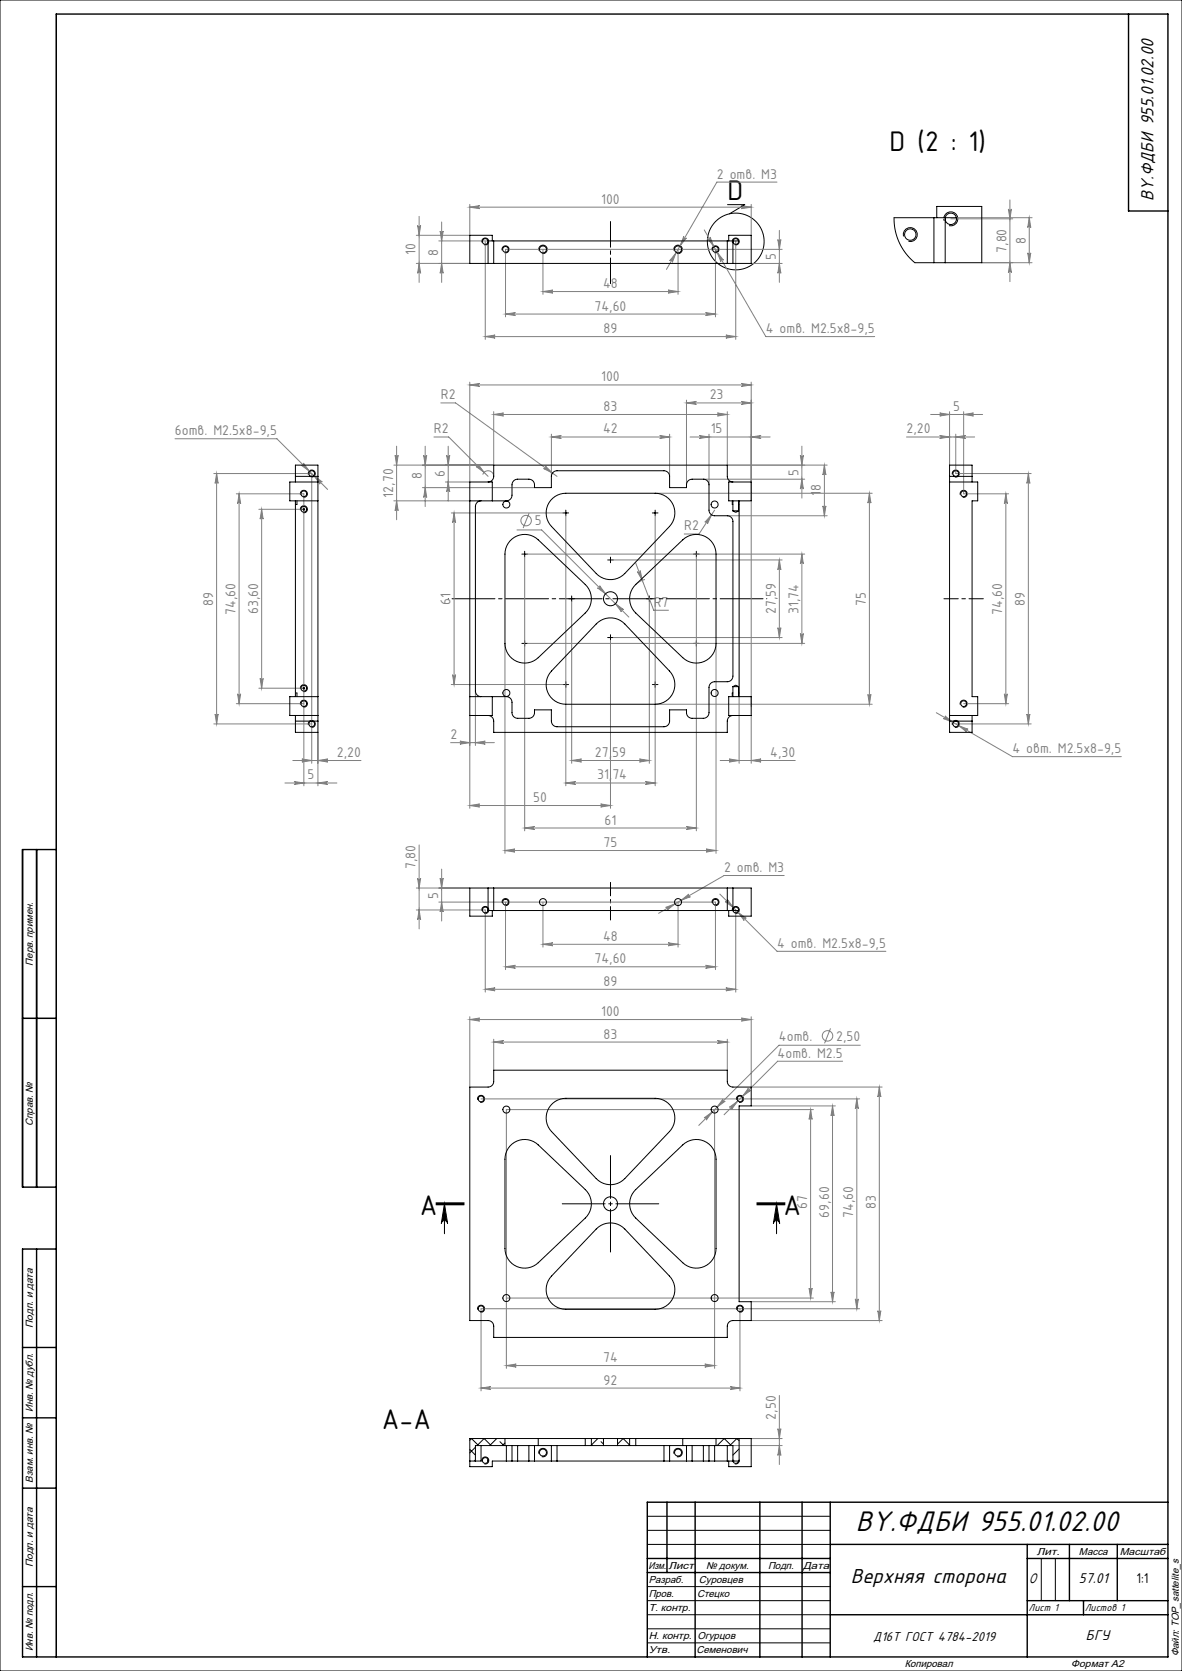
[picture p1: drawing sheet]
<svg xmlns="http://www.w3.org/2000/svg" width="420mm" height="594mm" viewBox="0 0 420 594" stroke-linecap="round" stroke-linejoin="round" font-family="sans-serif">
<g fill="none" stroke="#808080" stroke-width=".36">
<path d="M148.9 76.9v23.5M156.9 78.9v21.5M166.9 72.6v11M166.9 73.6h100M166.9 73.6l3.5-.5a.54 .54 0 0 0-.5 .5 .54 .54 0 0 0 .5 .6zM263.4 73.1l3.5 .5-3.5 .6a.54 .54 0 0 0 .5-.6 .54 .54 0 0 0-.5-.5zM266.9 72.6v11M276.1 64.7h-21.4l-17.9 31.1M337.9 77.8h22M340.3 77.4h26.4M358.3 74.3a.54 .54 0 0 0 .6 .5 .54 .54 0 0 0 .5-.5l-.5 3.5zM358.9 71.1v29"/>
<path d="M365.7 77.4l.6 3.5a.54 .54 0 0 0-.6-.5 .54 .54 0 0 0-.5 .5zM365.7 77.4v16M147.9 93.6h19M147.9 83.6h19M148.4 80.1a.54 .54 0 0 0 .5 .6 .54 .54 0 0 0 .6-.6l-.6 3.5zM148.9 93.6l.6 3.5a.54 .54 0 0 0-.6-.5 .54 .54 0 0 0-.5 .5zM155.9 85.6h17.5M156.4 82.1a.54 .54 0 0 0 .5 .6 .54 .54 0 0 0 .6-.6l-.6 3.5zM156.9 93.6l.6 3.5a.54 .54 0 0 0-.6-.5 .54 .54 0 0 0-.5 .5zM172.4 85.9v34.7M192.9 88.7v15.9M240.2 89.9l-1.3 3.3a.54 .54 0 0 0-.2-.7 .54 .54 0 0 0-.7 .2z"/>
<path d="M240.9 88.7v15.9M243 84a.54 .54 0 0 0 .2 .8 .54 .54 0 0 0 .7-.2l-2.2 2.7zM250.2 81.7l21.9 37.9h38.7M251.4 84.8a.54 .54 0 0 0 .7 .2 .54 .54 0 0 0 .2-.7l1.3 3.3zM254.2 88.7v23.9M254.9 89.7l2.2 2.8a.54 .54 0 0 0-.8-.2 .54 .54 0 0 0-.2 .7zM261.4 85.9v34.7M266.9 93.6h11M276.4 85.1a.54 .54 0 0 0 .5 .6 .54 .54 0 0 0 .6-.6l-.6 3.5zM276.9 93.6l.6 3.5a.54 .54 0 0 0-.6-.5 .54 .54 0 0 0-.5 .5zM276.9 81.9v18.5M277.9 88.6l-98.3 .1v23.9"/>
<path d="M358.9 93.4l.5 3.5a.54 .54 0 0 0-.5-.5 .54 .54 0 0 0-.6 .5zM365.2 89.9a.54 .54 0 0 0 .5 .5 .54 .54 0 0 0 .6-.5l-.6 3.5zM366.7 93.4h-17.8M172.4 119.6h89M172.4 119.6l3.5-.5a.54 .54 0 0 0-.5 .5 .54 .54 0 0 0 .5 .6zM179.6 111.6h74.6M179.6 111.6l3.5-.5a.54 .54 0 0 0-.5 .5 .54 .54 0 0 0 .5 .6zM192.9 103.6h48M192.9 103.6l3.5-.5a.54 .54 0 0 0-.5 .5 .54 .54 0 0 0 .5 .6zM237.4 103.1l3.5 .5-3.5 .6a.54 .54 0 0 0 .5-.6 .54 .54 0 0 0-.5-.5zM250.7 111.1l3.5 .5-3.5 .6a.54 .54 0 0 0 .5-.6 .54 .54 0 0 0-.5-.5zM257.9 119.1l3.5 .5-3.5 .6a.54 .54 0 0 0 .5-.6 .54 .54 0 0 0-.5-.5z"/>
<path d="M166.9 135.8v35.5h-8.6M166.9 136.8h100M166.9 136.8l3.5-.5a.54 .54 0 0 0-.5 .5 .54 .54 0 0 0 .5 .6zM263.4 136.3l3.5 .5-3.5 .6a.54 .54 0 0 0 .5-.6 .54 .54 0 0 0-.5-.5zM266.9 135.8v115.4M62.2 156h36.2l18 18M140.9 158.6v26.2M151.1 158.6v21.5M154.2 155.3h5.2l14 14M156.6 143.2h5.3l36 26.1M159.3 158.6v19.5M175.4 146.3v19h-35.5"/>
<path d="M175.4 147.3h83M175.4 147.3l3.5-.5a.54 .54 0 0 0-.5 .5 .54 .54 0 0 0 .5 .6zM195.9 155.3h42M195.9 154.3v15M195.9 155.3l3.5-.5a.54 .54 0 0 0-.5 .5 .54 .54 0 0 0 .5 .6zM234.4 154.8l3.5 .5-3.5 .6a.54 .54 0 0 0 .5-.6 .54 .54 0 0 0-.5-.5zM237.9 154.3v15M243.9 143.2h23M243.9 142.2v30.1M243.9 143.2l3.5-.5a.54 .54 0 0 0-.5 .5 .54 .54 0 0 0 .5 .6zM245.2 155.3h28.5M248.4 154.8l3.5 .5-3.5 .6a.54 .54 0 0 0 .5-.6 .54 .54 0 0 0-.5-.5z"/>
<path d="M251.9 154.3v18M254.9 146.8l3.5 .5-3.5 .6a.54 .54 0 0 0 .5-.6 .54 .54 0 0 0-.5-.5zM258.4 146.3v19h35.5M263.4 142.7l3.5 .5-3.5 .6a.54 .54 0 0 0 .5-.6 .54 .54 0 0 0-.5-.5zM266.9 155.3l3.5-.5a.54 .54 0 0 0-.5 .5 .54 .54 0 0 0 .5 .6zM284.9 158.6v18.5M322.1 155.3h24.2M330.7 147.3h18.4M333.9 154.8l3.5 .5-3.5 .6a.54 .54 0 0 0 .5-.6 .54 .54 0 0 0-.5-.5zM333.9 146.8l3.5 .5-3.5 .6a.54 .54 0 0 0 .5-.6 .54 .54 0 0 0-.5-.5zM337.4 146.3v19M339.6 154.3v14h26.8"/>
<path d="M339.6 155.3l3.5-.5a.54 .54 0 0 0-.5 .5 .54 .54 0 0 0 .5 .6zM342.4 146.3v29.2h16M342.4 147.3l3.5-.5a.54 .54 0 0 0-.5 .5 .54 .54 0 0 0 .5 .6zM76 168.3h34.8v103M77 168.3l.5 3.5a.54 .54 0 0 0-.5-.5 .54 .54 0 0 0-.6 .5zM77 168.3v89M84 175.5h24v103.8M85 175.5v74.6M85 175.5l.5 3.5a.54 .54 0 0 0-.5-.5 .54 .54 0 0 0-.6 .5zM107 165.4a.54 .54 0 0 0 .8-.1 .54 .54 0 0 0 0-.7l2.1 2.9zM111.7 169.2l2.8 2.1a.54 .54 0 0 0-.7 0 .54 .54 0 0 0-.1 .8zM139.9 178h27"/>
<path d="M140.4 161.8a.54 .54 0 0 0 .5 .6 .54 .54 0 0 0 .6-.6l-.6 3.5zM140.9 178l.6 3.5a.54 .54 0 0 0-.6-.5 .54 .54 0 0 0-.5 .5zM150.1 173.3h39.8M150.5 161.8a.54 .54 0 0 0 .6 .6 .54 .54 0 0 0 .5-.6l-.5 3.5zM151.1 173.3l.5 3.5a.54 .54 0 0 0-.5-.5 .54 .54 0 0 0-.6 .5zM158.7 161.8a.54 .54 0 0 0 .6 .6 .54 .54 0 0 0 .5-.6l-.5 3.5zM159.3 171.3l.5 3.5a.54 .54 0 0 0-.5-.5 .54 .54 0 0 0-.6 .5zM169.9 165.1l2.1 2.8-2.8-2.1a.54 .54 0 0 0 .7 0 .54 .54 0 0 0 0-.7zM171.5 168.7a2 2 0 0 1 2.2-1.3 2 2 0 0 1 1.7 1.9M193.8 165.7l2.5 2.5-3.1-1.7a.54 .54 0 0 0 .7-.1 .54 .54 0 0 0-.1-.7zM232.8 175.3h77.1M249.9 170.3h36"/>
<path d="M284.4 161.8a.54 .54 0 0 0 .5 .6 .54 .54 0 0 0 .6-.6l-.6 3.5zM284.9 170.3l.6 3.5a.54 .54 0 0 0-.6-.5 .54 .54 0 0 0-.5 .5zM292.4 179.8a.54 .54 0 0 0 .5 .6 .54 .54 0 0 0 .6-.6l-.6 3.5zM292.9 165.3l.6 3.5a.54 .54 0 0 0-.6-.5 .54 .54 0 0 0-.5 .5zM292.9 165.3v18M308.9 175.3v75M308.9 175.3l.6 3.5a.54 .54 0 0 0-.6-.5 .54 .54 0 0 0-.5 .5zM357.4 175.5v74.6M357.4 175.5l.5 3.5a.54 .54 0 0 0-.5-.5 .54 .54 0 0 0-.5 .5zM365.4 168.3v89M365.4 168.3l.5 3.5a.54 .54 0 0 0-.5-.5 .54 .54 0 0 0-.5 .5zM92 181h16"/>
<path d="M93 181l.5 3.5a.54 .54 0 0 0-.5-.5 .54 .54 0 0 0-.6 .5zM93 181v63.6M160.3 182.3h39.7M161.3 182.3l.6 3.5a.54 .54 0 0 0-.5-.5 .54 .54 0 0 0-.6 .5zM161.4 182.3v61M183.7 188.4h8.8l31 31M186.4 198v97.3M187.4 197h98.5M188 182.4l-2.1 5.3M201.1 183.3v96M217.9 199h60M232.8 183.3v96"/>
<path d="M247.4 198v97.3M252.8 183l-1.4 3.2a.54 .54 0 0 0-.2-.7 .54 .54 0 0 0-.7 .1zM253.9 181.3l-5.5 8.5h-5.3M258.4 183.3h35.5M276.9 199v27.6M276.9 199l.6 3.5a.54 .54 0 0 0-.6-.5 .54 .54 0 0 0-.5 .5zM284.9 197v31.7M284.9 197l.6 3.5a.54 .54 0 0 0-.6-.5 .54 .54 0 0 0-.5 .5zM203.1 213.9v57.4M212.3 209a.54 .54 0 0 0 .7 0 .54 .54 0 0 0 .1-.8l2.1 2.9zM218.7 214.6l2.9 2.1a.54 .54 0 0 0-.8 0 .54 .54 0 0 0 0 .8zM225.8 200l6.5 16.9h5.2"/>
<path d="M226.5 203.2a.54 .54 0 0 0 .7 .3 .54 .54 0 0 0 .3-.7l.7 3.5zM229.2 206l-1.8 .7-1.5 1.1M230.7 213.9v57.4M160.8 239.8a.54 .54 0 0 0 .6 .6 .54 .54 0 0 0 .5-.6l-.6 3.5zM179.4 228.7v74.6M187.4 228.7h98.5M216.9 227.6v59.7M217.9 226.6h60M254.4 228.7v74.6M276.4 223.1a.54 .54 0 0 0 .5 .5 .54 .54 0 0 0 .6-.5l-.6 3.5zM284.4 225.2a.54 .54 0 0 0 .5 .5 .54 .54 0 0 0 .6-.5l-.6 3.5zM76 257.3h34.8"/>
<path d="M76.4 253.8a.54 .54 0 0 0 .6 .5 .54 .54 0 0 0 .5-.5l-.5 3.5zM84 250.1h24M84.4 246.6a.54 .54 0 0 0 .6 .5 .54 .54 0 0 0 .5-.5l-.5 3.5zM92 244.6h16M92.4 241.1a.54 .54 0 0 0 .6 .5 .54 .54 0 0 0 .5-.5l-.5 3.5zM160.3 243.3h39.7M166.9 254.3v33M168.9 245.6v19.4M232.8 250.3h77.1M262.6 247.7v23.6M266.9 254.3v17M308.4 246.8a.54 .54 0 0 0 .5 .6 .54 .54 0 0 0 .6-.6l-.6 3.5z"/>
<path d="M332.7 253.3l27.1 15.7h38.6M335.8 254.5l2.7 2.2-3.3-1.3a.54 .54 0 0 0 .7-.2 .54 .54 0 0 0-.1-.7zM339.6 257.3h26.8M340.7 258l3.3 1.2a.54 .54 0 0 0-.7 .3 .54 .54 0 0 0 .2 .7zM342.4 250.1h16M356.9 246.6a.54 .54 0 0 0 .5 .5 .54 .54 0 0 0 .5-.5l-.5 3.5zM364.9 253.8a.54 .54 0 0 0 .5 .5 .54 .54 0 0 0 .5-.5l-.5 3.5zM101.2 278.3h18.5M104 270.3h24.3M104.5 277.8l3.5 .5-3.5 .6a.54 .54 0 0 0 .5-.6 .54 .54 0 0 0-.5-.5zM107.3 269.8l3.5 .5-3.5 .6a.54 .54 0 0 0 .5-.6 .54 .54 0 0 0-.5-.5zM113 260.4v18.9"/>
<path d="M113 270.3l3.5-.5a.54 .54 0 0 0-.5 .5 .54 .54 0 0 0 .5 .6zM113 278.3l3.5-.5a.54 .54 0 0 0-.5 .5 .54 .54 0 0 0 .5 .6zM160.1 264h15.6M163.4 263.5l3.5 .5-3.5 .5a.54 .54 0 0 0 .5-.5 .54 .54 0 0 0-.5-.5zM168.9 264l3.5-.5a.54 .54 0 0 0-.5 .5 .54 .54 0 0 0 .5 .5zM201.1 278.3h31.7M201.1 278.3l3.5-.5a.54 .54 0 0 0-.6 .5 .54 .54 0 0 0 .6 .6zM203.1 270.3h27.6M203.1 270.3l3.5-.5a.54 .54 0 0 0-.5 .5 .54 .54 0 0 0 .5 .6zM227.2 269.8l3.5 .5-3.5 .6a.54 .54 0 0 0 .5-.6 .54 .54 0 0 0-.5-.5zM229.3 277.8l3.5 .5-3.5 .6a.54 .54 0 0 0 .5-.6 .54 .54 0 0 0-.5-.5zM255.9 270.3h26.7"/>
<path d="M259.1 269.8l3.5 .5-3.5 .6a.54 .54 0 0 0 .5-.6 .54 .54 0 0 0-.5-.5zM266.9 270.3l3.5-.5a.54 .54 0 0 0-.5 .5 .54 .54 0 0 0 .5 .6zM166.9 286.3h50M166.9 286.3l3.5-.5a.54 .54 0 0 0-.5 .5 .54 .54 0 0 0 .5 .6zM186.4 294.3l3.5-.5a.54 .54 0 0 0-.5 .5 .54 .54 0 0 0 .5 .6zM186.4 294.3h61M213.4 285.8l3.5 .5-3.5 .6a.54 .54 0 0 0 .5-.6 .54 .54 0 0 0-.5-.5zM243.9 293.8l3.5 .5-3.5 .6a.54 .54 0 0 0 .5-.6 .54 .54 0 0 0-.5-.5zM147.9 315.7h19M148.4 312.2a.54 .54 0 0 0 .5 .5 .54 .54 0 0 0 .6-.5l-.6 3.5zM148.9 300.4v29.8M156.4 312.2a.54 .54 0 0 0 .5 .5 .54 .54 0 0 0 .6-.5l-.6 3.5z"/>
<path d="M156.9 308.9v18.5M179.4 302.3h75M179.4 302.3l3.5-.5a.54 .54 0 0 0-.5 .5 .54 .54 0 0 0 .5 .6zM250.9 301.8l3.5 .5-3.5 .6a.54 .54 0 0 0 .5-.6 .54 .54 0 0 0-.5-.5zM255.8 317.8l20.3 20.4h38.7M278.6 311.2h-21.3l-23.3 13.5M147.9 323.5h24.5v29.2M148.9 323.5l.6 3.5a.54 .54 0 0 0-.6-.5 .54 .54 0 0 0-.5 .5zM155.9 320.7h98.3v24M156.9 320.7l.6 3.5a.54 .54 0 0 0-.6-.5 .54 .54 0 0 0-.5 .5zM179.6 320.7v24M192.9 320.7v16"/>
<path d="M192.9 335.7h48M192.9 335.7l3.5-.6a.54 .54 0 0 0-.5 .6 .54 .54 0 0 0 .5 .5zM236.5 322.6l3.3-1.3-2.7 2.2a.54 .54 0 0 0 .2-.7 .54 .54 0 0 0-.8-.2zM237.4 335.1l3.5 .6-3.5 .5a.54 .54 0 0 0 .5-.5 .54 .54 0 0 0-.5-.6zM240.9 320.7v16M242 320l2.8-2.2a.54 .54 0 0 0-.2 .8 .54 .54 0 0 0 .7 .2zM257.7 320.5a.54 .54 0 0 0 .7 0 .54 .54 0 0 0 .1-.8l2 2.9zM261.4 323.5v29.2M262.3 324.4l2.9 2a.54 .54 0 0 0-.8 .1 .54 .54 0 0 0 0 .7zM172.4 351.7h89M172.4 351.7l3.5-.6a.54 .54 0 0 0-.5 .6 .54 .54 0 0 0 .5 .5zM179.6 343.7h74.6"/>
<path d="M179.6 343.7l3.5-.6a.54 .54 0 0 0-.5 .6 .54 .54 0 0 0 .5 .5zM250.7 343.1l3.5 .6-3.5 .5a.54 .54 0 0 0 .5-.5 .54 .54 0 0 0-.5-.6zM257.9 351.1l3.5 .6-3.5 .5a.54 .54 0 0 0 .5-.5 .54 .54 0 0 0-.5-.6zM166.9 361.4v25M166.9 362.4h100M166.9 362.4l3.5-.5a.54 .54 0 0 0-.5 .5 .54 .54 0 0 0 .5 .6zM175.4 369.4v11M175.4 370.4h83M175.4 370.4l3.5-.5a.54 .54 0 0 0-.5 .5 .54 .54 0 0 0 .5 .6zM254.9 369.9l3.5 .5-3.5 .6a.54 .54 0 0 0 .5-.6 .54 .54 0 0 0-.5-.5zM258.4 369.4v11M263.4 361.9l3.5 .5-3.5 .6a.54 .54 0 0 0 .5-.6 .54 .54 0 0 0-.5-.5z"/>
<path d="M266.9 361.4v25h46.6M295.1 365.6l-2.1 5.3M299.4 377.2h-23.1l-19 19.1M305.7 371.6h-28.9l-28.5 28.5M170.9 390.6h134.6M179.9 394.4v92M179.9 394.4h109.1M250.2 397.4l2.8-2.1-2 2.9a.54 .54 0 0 0-.1-.8 .54 .54 0 0 0-.7 0zM253.9 394.4v92M256.9 390.7a.54 .54 0 0 0 0 .7 .54 .54 0 0 0 .8 0l-2.9 2.1zM259.2 393.6l2.8-2.1-2.1 2.9a.54 .54 0 0 0 0-.8 .54 .54 0 0 0-.7 0zM265.9 386.9a.54 .54 0 0 0 0 .7 .54 .54 0 0 0 .8 0l-2.9 2.1z"/>
<path d="M266.9 393.1h29.9M288 394.4v67M288 394.4l.6 3.5a.54 .54 0 0 0-.6-.5 .54 .54 0 0 0-.5 .5zM295.8 393.1v69.6M295.8 393.1l.6 3.5a.54 .54 0 0 0-.6-.5 .54 .54 0 0 0-.5 .5zM304.5 390.6v74.6M304.5 390.6l.5 3.5a.54 .54 0 0 0-.5-.5 .54 .54 0 0 0-.6 .5zM312.5 386.4v83M312.5 386.4l.5 3.5a.54 .54 0 0 0-.5-.5 .54 .54 0 0 0-.6 .5zM287.5 457.9a.54 .54 0 0 0 .5 .5 .54 .54 0 0 0 .6-.5l-.6 3.5zM295.3 459.2a.54 .54 0 0 0 .5 .5 .54 .54 0 0 0 .6-.5l-.6 3.5zM179.9 461.4h109.1"/>
<path d="M262.9 465.2v29.2M266.9 462.7h29.9M266.9 469.4h46.6M303.9 461.7a.54 .54 0 0 0 .6 .5 .54 .54 0 0 0 .5-.5l-.5 3.5zM305.5 465.2h-134.6v29.2M311.9 465.9a.54 .54 0 0 0 .6 .5 .54 .54 0 0 0 .5-.5l-.5 3.5zM170.9 493.4h92M170.9 493.4l3.5-.5a.54 .54 0 0 0-.5 .5 .54 .54 0 0 0 .5 .6zM179.9 485.4h74M179.9 485.4l3.5-.5a.54 .54 0 0 0-.5 .5 .54 .54 0 0 0 .5 .6zM250.4 484.9l3.5 .5-3.5 .6a.54 .54 0 0 0 .5-.6 .54 .54 0 0 0-.5-.5zM259.4 492.9l3.5 .5-3.5 .6a.54 .54 0 0 0 .5-.6 .54 .54 0 0 0-.5-.5z"/>
<path d="M276.9 496.1v24.5M242.6 511.4h35.3M260.4 513.9h17.5M276.4 507.9a.54 .54 0 0 0 .5 .5 .54 .54 0 0 0 .6-.5l-.6 3.5zM276.9 513.9l.6 3.5a.54 .54 0 0 0-.6-.5 .54 .54 0 0 0-.5 .5z"/>
<circle cx="186.9" cy="185.1" r="1.86"/>
<circle cx="294" cy="368.2" r="1.86"/>
</g>
<g fill="none" stroke="#000" stroke-width=".36">
<path d="M0 0h420v594h-420zM20 5v584M258.5 72.7h6.1l-5.4 3.3M335.4 77.8v.6M335.4 77.4a2.5 2.5 0 0 1 2.9-2.1 2.5 2.5 0 0 1 2 3.1 2.5 2.5 0 0 1-3.1 1.8M173.7 85.6a1.25 1.25 0 0 0-1.4-1 1.25 1.25 0 0 0-1.1 1.2v.4M173.7 85.8a1.25 1.25 0 0 1-1.6 1.3M178.4 89a1.25 1.25 0 0 1 1.1-1.6 1.25 1.25 0 0 1 1.4 1.3 1.25 1.25 0 0 1-1.6 1.1M191.5 89a1.5 1.5 0 0 1 1.3-1.8 1.5 1.5 0 0 1 1.6 1.6 1.5 1.5 0 0 1-1.9 1.3M239.5 89a1.5 1.5 0 0 1 1.3-1.9 1.5 1.5 0 0 1 1.6 1.7 1.5 1.5 0 0 1-1.9 1.3M253 89a1.25 1.25 0 0 1 1.1-1.6 1.25 1.25 0 0 1 1.4 1.4 1.25 1.25 0 0 1-1.6 1M260.2 85.8v.4"/>
<path d="M260.2 85.6a1.25 1.25 0 0 1 1.5-1 1.25 1.25 0 0 1 .9 1.5 1.25 1.25 0 0 1-1.5 1M321 84a2.5 2.5 0 0 1 2.2-3.1 2.5 2.5 0 0 1 2.7 2.7 2.5 2.5 0 0 1-3.1 2.2M105.5 178v1.3h-.5M106.8 175.9a1.25 1.25 0 0 1 1.1-1.6 1.25 1.25 0 0 1 1.3 1.3 1.25 1.25 0 0 1-1.6 1.1M109.6 168.7a1.25 1.25 0 0 1 1.1-1.6 1.25 1.25 0 0 1 1.3 1.3 1.25 1.25 0 0 1-1.6 1.1M260.2 178v1.3h.2M262.4 179.3h.2M338.4 168.7a1.25 1.25 0 0 1 1.1-1.6 1.25 1.25 0 0 1 1.4 1.4 1.25 1.25 0 0 1-1.6 1M341.2 175.9a1.25 1.25 0 0 1 1.1-1.6 1.25 1.25 0 0 1 1.4 1.3 1.25 1.25 0 0 1-1.6 1.1M106.8 181.4a1.25 1.25 0 0 1 1.1-1.6 1.25 1.25 0 0 1 1.3 1.3 1.25 1.25 0 0 1-1.6 1.1M185.4 197h2M186.4 196v2"/>
<path d="M200.1 182.3h2M201.1 181.3v2M215.9 199.1h2M216.9 198v2M231.8 182.3h2M232.8 181.3v2M246.4 197h2M247.4 196v2M202.1 212.8h2M203.1 211.8v2M229.7 212.8h2M230.7 211.8v2"/>
<path d="M185.4 228.7h2M186.4 227.7v2M215.9 226.6h2M216.9 225.6v2M246.4 228.7h2M247.4 227.7v2M105 246.3h.5v1.3M106.8 250.5a1.25 1.25 0 0 1 1.1-1.6 1.25 1.25 0 0 1 1.3 1.3 1.25 1.25 0 0 1-1.6 1.1M106.8 245a1.25 1.25 0 0 1 1.1-1.6 1.25 1.25 0 0 1 1.3 1.3 1.25 1.25 0 0 1-1.6 1.1M109.6 257.7a1.25 1.25 0 0 1 1.1-1.6 1.25 1.25 0 0 1 1.3 1.3 1.25 1.25 0 0 1-1.6 1.1M200.1 243.3h2M201.1 242.3v2"/>
<path d="M231.8 243.3h2M232.8 242.3v2M260.4 246.3h-.2v1.3M262.4 246.3h.2M338.4 257.7a1.25 1.25 0 0 1 1.1-1.6 1.25 1.25 0 0 1 1.4 1.4 1.25 1.25 0 0 1-1.6 1M341.2 250.5a1.25 1.25 0 0 1 1.1-1.6 1.25 1.25 0 0 1 1.4 1.3 1.25 1.25 0 0 1-1.6 1.1M171.2 323.8a1.25 1.25 0 0 1 1.1-1.6 1.25 1.25 0 0 1 1.4 1.4 1.25 1.25 0 0 1-1.6 1.1M178.4 321a1.25 1.25 0 0 1 1.1-1.6 1.25 1.25 0 0 1 1.4 1.4 1.25 1.25 0 0 1-1.6 1.1M253 321a1.25 1.25 0 0 1 1.1-1.6 1.25 1.25 0 0 1 1.4 1.4 1.25 1.25 0 0 1-1.6 1.1M260.2 323.8a1.25 1.25 0 0 1 1.1-1.6 1.25 1.25 0 0 1 1.4 1.4 1.25 1.25 0 0 1-1.6 1.1M8 362h12M169.7 391a1.25 1.25 0 0 1 1.1-1.6 1.25 1.25 0 0 1 1.4 1.3 1.25 1.25 0 0 1-1.6 1.1"/>
<path d="M261.7 391a1.25 1.25 0 0 1 1.1-1.6 1.25 1.25 0 0 1 1.4 1.3 1.25 1.25 0 0 1-1.6 1.1M154.9 428.3h10zM154.9 427.9h10M154.9 427.6h10M157.9 427.9v10.7M157.9 427.9l1.1 7a1.12 1.12 0 0 0-1.1-1 1.12 1.12 0 0 0-1.1 1zM268.9 427.9h10M268.9 427.6h10M268.9 428.3h10M275.9 427.9v10.7M275.9 427.9l1.1 7a1.12 1.12 0 0 0-1.1-1 1.12 1.12 0 0 0-1.1 1zM169.7 465.6a1.25 1.25 0 0 1 1.1-1.6 1.25 1.25 0 0 1 1.4 1.3 1.25 1.25 0 0 1-1.6 1.1"/>
<path d="M261.7 465.6a1.25 1.25 0 0 1 1.1-1.6 1.25 1.25 0 0 1 1.4 1.3 1.25 1.25 0 0 1-1.6 1.1M171.2 519.5a1.25 1.25 0 0 1 1.1-1.6 1.25 1.25 0 0 1 1.4 1.4 1.25 1.25 0 0 1-1.6 1.1M191.5 516.8a1.5 1.5 0 0 1 1.3-1.9 1.5 1.5 0 0 1 1.6 1.6 1.5 1.5 0 0 1-1.9 1.3M239.5 516.8a1.5 1.5 0 0 1 1.3-1.9 1.5 1.5 0 0 1 1.6 1.6 1.5 1.5 0 0 1-1.9 1.3M260.2 519.4v.1M262.6 518.8l-.2 1.2-.7 .4h-.6M230 539h65M230 544h65M230 549h65M370 554v15M375 554v15M230 564h65"/>
<path d="M230 569h65M230 579h65M230 574h65M230 584h65"/>
<circle cx="261.4" cy="85.8" r="10.1"/>
</g>
<path d="M272.5 212.8h-113.2" fill="none" stroke="#000" stroke-width=".36" stroke-dasharray="15.2 1.3 1.3 1.3" stroke-dashoffset="-1.4"/>
<path d="M349.4 212.8h-14" fill="none" stroke="#000" stroke-width=".36" stroke-dasharray="15.2 1.3 1.3 1.3" stroke-dashoffset="10.1"/>
<path d="M216.9 327v-13.3" fill="none" stroke="#000" stroke-width=".36" stroke-dasharray="15.2 1.3 1.3 1.3" stroke-dashoffset="10.5"/>
<path d="M216.9 78.7v22.1" fill="none" stroke="#000" stroke-width=".36" stroke-dasharray="15.2 1.3 1.3 1.3" stroke-dashoffset="6.1"/>
<path d="M199.1 427.9h35.7M216.9 445.8v-35.7" fill="none" stroke="#000" stroke-width=".36" stroke-dasharray="15.2 1.3 1.3 1.3" stroke-dashoffset="-.7"/>
<g fill="none" stroke="#000" stroke-width=".5">
<path d="M401 5v70h14M13 302v120M20 302h-12v120h12M8 362h12M13 444v145M20 444h-12v145h407v-584h-395v584M8 479h12M8 504h12M8 529h12M237 534v25M247 534v55M270 534v55"/>
<path d="M285 534v55M295 534v55M415 534h-185v55M230 554h65M230 559h65M295 549h120M365 549v40M365 554h50M380 549v20M397 549v20M8 564h12M295 574h120"/>
<path d="M365 569h50M385 569v5"/>
</g>
<path d="M275.9 427.9l1.1 7a1.12 1.12 0 0 0-1.1-1 1.12 1.12 0 0 0-1.1 1zM157.9 427.9l1.1 7a1.12 1.12 0 0 0-1.1-1 1.12 1.12 0 0 0-1.1 1z" fill="#000"/>
<g fill="#808080">
<path d="M113 270.3l3.5-.5a.54 .54 0 0 0-.5 .5 .54 .54 0 0 0 .5 .6zM107.3 269.8l3.5 .5-3.5 .6a.54 .54 0 0 0 .5-.6 .54 .54 0 0 0-.5-.5zM113 278.3l3.5-.5a.54 .54 0 0 0-.5 .5 .54 .54 0 0 0 .5 .6zM104.5 277.8l3.5 .5-3.5 .6a.54 .54 0 0 0 .5-.6 .54 .54 0 0 0-.5-.5zM254.9 369.9l3.5 .5-3.5 .6a.54 .54 0 0 0 .5-.6 .54 .54 0 0 0-.5-.5zM175.4 370.4l3.5-.5a.54 .54 0 0 0-.5 .5 .54 .54 0 0 0 .5 .6z"/>
<path d="M166.9 136.8l3.5-.5a.54 .54 0 0 0-.5 .5 .54 .54 0 0 0 .5 .6zM263.4 136.3l3.5 .5-3.5 .6a.54 .54 0 0 0 .5-.6 .54 .54 0 0 0-.5-.5zM169.9 165.1a.54 .54 0 0 1 0 .7 .54 .54 0 0 1-.7 0l2.8 2.1zM193.8 165.7a.54 .54 0 0 1 .1 .7 .54 .54 0 0 1-.7 .1l3.1 1.7zM179.4 302.3l3.5-.5a.54 .54 0 0 0-.5 .5 .54 .54 0 0 0 .5 .6zM250.9 301.8l3.5 .5-3.5 .6a.54 .54 0 0 0 .5-.6 .54 .54 0 0 0-.5-.5zM226.5 203.2l1.7 3.1-.7-3.5a.54 .54 0 0 1-.3 .7 .54 .54 0 0 1-.7-.3zM218.7 214.6l2.1 2.9a.54 .54 0 0 1 0-.8 .54 .54 0 0 1 .8 0zM212.3 209l2.9 2.1-2.1-2.9a.54 .54 0 0 1-.1 .8 .54 .54 0 0 1-.7 0zM252.8 183l-2.3 2.6a.54 .54 0 0 1 .7-.1 .54 .54 0 0 1 .2 .7zM163.4 263.5l3.5 .5-3.5 .5a.54 .54 0 0 0 .5-.5 .54 .54 0 0 0-.5-.5zM168.9 264l3.5-.5a.54 .54 0 0 0-.5 .5 .54 .54 0 0 0 .5 .5zM259.1 269.8l3.5 .5-3.5 .6a.54 .54 0 0 0 .5-.6 .54 .54 0 0 0-.5-.5zM266.9 270.3l3.5-.5a.54 .54 0 0 0-.5 .5 .54 .54 0 0 0 .5 .6zM201.1 278.3l3.5-.5a.54 .54 0 0 0-.6 .5 .54 .54 0 0 0 .6 .6zM229.3 277.8l3.5 .5-3.5 .6a.54 .54 0 0 0 .5-.6 .54 .54 0 0 0-.5-.5zM203.1 270.3l3.5-.5a.54 .54 0 0 0-.5 .5 .54 .54 0 0 0 .5 .6zM227.2 269.8l3.5 .5-3.5 .6a.54 .54 0 0 0 .5-.6 .54 .54 0 0 0-.5-.5zM186.4 294.3l3.5-.5a.54 .54 0 0 0-.5 .5 .54 .54 0 0 0 .5 .6zM243.9 293.8l3.5 .5-3.5 .6a.54 .54 0 0 0 .5-.6 .54 .54 0 0 0-.5-.5zM166.9 286.3l3.5-.5a.54 .54 0 0 0-.5 .5 .54 .54 0 0 0 .5 .6zM213.4 285.8l3.5 .5-3.5 .6a.54 .54 0 0 0 .5-.6 .54 .54 0 0 0-.5-.5zM243.9 143.2l3.5-.5a.54 .54 0 0 0-.5 .5 .54 .54 0 0 0 .5 .6zM263.4 142.7l3.5 .5-3.5 .6a.54 .54 0 0 0 .5-.6 .54 .54 0 0 0-.5-.5zM335.8 254.5a.54 .54 0 0 1 .1 .7 .54 .54 0 0 1-.7 .2l3.3 1.3zM340.7 258l2.8 2.2a.54 .54 0 0 1-.2-.7 .54 .54 0 0 1 .7-.3zM333.9 154.8l3.5 .5-3.5 .6a.54 .54 0 0 0 .5-.6 .54 .54 0 0 0-.5-.5zM339.6 155.3l3.5-.5a.54 .54 0 0 0-.5 .5 .54 .54 0 0 0 .5 .6zM333.9 146.8l3.5 .5-3.5 .6a.54 .54 0 0 0 .5-.6 .54 .54 0 0 0-.5-.5zM342.4 147.3l3.5-.5a.54 .54 0 0 0-.5 .5 .54 .54 0 0 0 .5 .6zM111.7 169.2l2 2.9a.54 .54 0 0 1 .1-.8 .54 .54 0 0 1 .7 0zM107.8 164.6a.54 .54 0 0 1 0 .7 .54 .54 0 0 1-.8 .1l2.9 2.1zM166.9 73.6l3.5-.5a.54 .54 0 0 0-.5 .5 .54 .54 0 0 0 .5 .6zM263.4 73.1l3.5 .5-3.5 .6a.54 .54 0 0 0 .5-.6 .54 .54 0 0 0-.5-.5zM240.2 89.9l-2.2 2.8a.54 .54 0 0 1 .7-.2 .54 .54 0 0 1 .2 .7zM243 84l-1.3 3.3 2.2-2.7a.54 .54 0 0 1-.7 .2 .54 .54 0 0 1-.2-.8zM179.6 111.6l3.5-.5a.54 .54 0 0 0-.5 .5 .54 .54 0 0 0 .5 .6zM250.7 111.1l3.5 .5-3.5 .6a.54 .54 0 0 0 .5-.6 .54 .54 0 0 0-.5-.5zM172.4 119.6l3.5-.5a.54 .54 0 0 0-.5 .5 .54 .54 0 0 0 .5 .6zM257.9 119.1l3.5 .5-3.5 .6a.54 .54 0 0 0 .5-.6 .54 .54 0 0 0-.5-.5zM251.4 84.8l2.2 2.8-1.3-3.3a.54 .54 0 0 1-.2 .7 .54 .54 0 0 1-.7-.2zM254.9 89.7l1.2 3.3a.54 .54 0 0 1 .2-.7 .54 .54 0 0 1 .8 .2zM179.6 343.7l3.5-.6a.54 .54 0 0 0-.5 .6 .54 .54 0 0 0 .5 .5zM250.7 343.1l3.5 .6-3.5 .5a.54 .54 0 0 0 .5-.5 .54 .54 0 0 0-.5-.6zM172.4 351.7l3.5-.6a.54 .54 0 0 0-.5 .6 .54 .54 0 0 0 .5 .5zM257.9 351.1l3.5 .6-3.5 .5a.54 .54 0 0 0 .5-.5 .54 .54 0 0 0-.5-.6zM257.7 320.5l2.8 2.1-2-2.9a.54 .54 0 0 1-.1 .8 .54 .54 0 0 1-.7 0zM262.3 324.4l2.1 2.8a.54 .54 0 0 1 0-.7 .54 .54 0 0 1 .8-.1zM236.5 322.6a.54 .54 0 0 1 .8 .2 .54 .54 0 0 1-.2 .7l2.7-2.2zM242 320l3.3-1.2a.54 .54 0 0 1-.7-.2 .54 .54 0 0 1 .2-.8zM250.2 397.4a.54 .54 0 0 1 .7 0 .54 .54 0 0 1 .1 .8l2-2.9zM256.9 390.7l-2.1 2.8 2.9-2.1a.54 .54 0 0 1-.8 0 .54 .54 0 0 1 0-.7zM259.2 393.6a.54 .54 0 0 1 .7 0 .54 .54 0 0 1 0 .8l2.1-2.9zM265.9 386.9l-2.1 2.8 2.9-2.1a.54 .54 0 0 1-.8 0 .54 .54 0 0 1 0-.7zM170.9 493.4l3.5-.5a.54 .54 0 0 0-.5 .5 .54 .54 0 0 0 .5 .6zM259.4 492.9l3.5 .5-3.5 .6a.54 .54 0 0 0 .5-.6 .54 .54 0 0 0-.5-.5zM166.9 362.4l3.5-.5a.54 .54 0 0 0-.5 .5 .54 .54 0 0 0 .5 .6zM263.4 361.9l3.5 .5-3.5 .6a.54 .54 0 0 0 .5-.6 .54 .54 0 0 0-.5-.5z"/>
<path d="M192.9 335.7l3.5-.6a.54 .54 0 0 0-.5 .6 .54 .54 0 0 0 .5 .5zM237.4 335.1l3.5 .6-3.5 .5a.54 .54 0 0 0 .5-.5 .54 .54 0 0 0-.5-.6z"/>
<path d="M179.9 485.4l3.5-.5a.54 .54 0 0 0-.5 .5 .54 .54 0 0 0 .5 .6zM250.4 484.9l3.5 .5-3.5 .6a.54 .54 0 0 0 .5-.6 .54 .54 0 0 0-.5-.5z"/>
<path d="M248.4 154.8l3.5 .5-3.5 .6a.54 .54 0 0 0 .5-.6 .54 .54 0 0 0-.5-.5zM266.9 155.3l3.5-.5a.54 .54 0 0 0-.5 .5 .54 .54 0 0 0 .5 .6z"/>
<path d="M175.4 147.3l3.5-.5a.54 .54 0 0 0-.5 .5 .54 .54 0 0 0 .5 .6zM254.9 146.8l3.5 .5-3.5 .6a.54 .54 0 0 0 .5-.6 .54 .54 0 0 0-.5-.5z"/>
<path d="M311.9 465.9a.54 .54 0 0 0 .6 .5 .54 .54 0 0 0 .5-.5l-.5 3.5zM312.5 386.4l.5 3.5a.54 .54 0 0 0-.5-.5 .54 .54 0 0 0-.6 .5z"/>
<path d="M151.1 173.3l.5 3.5a.54 .54 0 0 0-.5-.5 .54 .54 0 0 0-.6 .5zM150.5 161.8a.54 .54 0 0 0 .6 .6 .54 .54 0 0 0 .5-.6l-.5 3.5zM159.3 171.3l.5 3.5a.54 .54 0 0 0-.5-.5 .54 .54 0 0 0-.6 .5zM158.7 161.8a.54 .54 0 0 0 .6 .6 .54 .54 0 0 0 .5-.6l-.5 3.5zM284.9 170.3l.6 3.5a.54 .54 0 0 0-.6-.5 .54 .54 0 0 0-.5 .5zM284.4 161.8a.54 .54 0 0 0 .5 .6 .54 .54 0 0 0 .6-.6l-.6 3.5zM140.9 178l.6 3.5a.54 .54 0 0 0-.6-.5 .54 .54 0 0 0-.5 .5zM140.4 161.8a.54 .54 0 0 0 .5 .6 .54 .54 0 0 0 .6-.6l-.6 3.5zM364.9 253.8a.54 .54 0 0 0 .5 .5 .54 .54 0 0 0 .5-.5l-.5 3.5zM365.4 168.3l.5 3.5a.54 .54 0 0 0-.5-.5 .54 .54 0 0 0-.5 .5zM92.4 241.1a.54 .54 0 0 0 .6 .5 .54 .54 0 0 0 .5-.5l-.5 3.5zM93 181l.5 3.5a.54 .54 0 0 0-.5-.5 .54 .54 0 0 0-.6 .5zM156.9 93.6l.6 3.5a.54 .54 0 0 0-.6-.5 .54 .54 0 0 0-.5 .5zM156.4 82.1a.54 .54 0 0 0 .5 .6 .54 .54 0 0 0 .6-.6l-.6 3.5zM276.9 93.6l.6 3.5a.54 .54 0 0 0-.6-.5 .54 .54 0 0 0-.5 .5zM276.4 85.1a.54 .54 0 0 0 .5 .6 .54 .54 0 0 0 .6-.6l-.6 3.5zM295.3 459.2a.54 .54 0 0 0 .5 .5 .54 .54 0 0 0 .6-.5l-.6 3.5zM295.8 393.1l.6 3.5a.54 .54 0 0 0-.6-.5 .54 .54 0 0 0-.5 .5zM276.9 513.9l.6 3.5a.54 .54 0 0 0-.6-.5 .54 .54 0 0 0-.5 .5zM276.4 507.9a.54 .54 0 0 0 .5 .5 .54 .54 0 0 0 .6-.5l-.6 3.5zM365.2 89.9a.54 .54 0 0 0 .5 .5 .54 .54 0 0 0 .6-.5l-.6 3.5zM365.7 77.4l.6 3.5a.54 .54 0 0 0-.6-.5 .54 .54 0 0 0-.5 .5z"/>
<path d="M287.5 457.9a.54 .54 0 0 0 .5 .5 .54 .54 0 0 0 .6-.5l-.6 3.5zM288 394.4l.6 3.5a.54 .54 0 0 0-.6-.5 .54 .54 0 0 0-.5 .5z"/>
<path d="M292.9 165.3l.6 3.5a.54 .54 0 0 0-.6-.5 .54 .54 0 0 0-.5 .5zM292.4 179.8a.54 .54 0 0 0 .5 .6 .54 .54 0 0 0 .6-.6l-.6 3.5zM276.9 199l.6 3.5a.54 .54 0 0 0-.6-.5 .54 .54 0 0 0-.5 .5zM276.4 223.1a.54 .54 0 0 0 .5 .5 .54 .54 0 0 0 .6-.5l-.6 3.5zM161.3 182.3l.6 3.5a.54 .54 0 0 0-.5-.5 .54 .54 0 0 0-.6 .5zM160.8 239.8a.54 .54 0 0 0 .6 .6 .54 .54 0 0 0 .5-.6l-.6 3.5zM284.9 197l.6 3.5a.54 .54 0 0 0-.6-.5 .54 .54 0 0 0-.5 .5zM284.4 225.2a.54 .54 0 0 0 .5 .5 .54 .54 0 0 0 .6-.5l-.6 3.5zM357.4 175.5l.5 3.5a.54 .54 0 0 0-.5-.5 .54 .54 0 0 0-.5 .5zM356.9 246.6a.54 .54 0 0 0 .5 .5 .54 .54 0 0 0 .5-.5l-.5 3.5zM85 175.5l.5 3.5a.54 .54 0 0 0-.5-.5 .54 .54 0 0 0-.6 .5zM84.4 246.6a.54 .54 0 0 0 .6 .5 .54 .54 0 0 0 .5-.5l-.5 3.5zM77 168.3l.5 3.5a.54 .54 0 0 0-.5-.5 .54 .54 0 0 0-.6 .5zM76.4 253.8a.54 .54 0 0 0 .6 .5 .54 .54 0 0 0 .5-.5l-.5 3.5zM148.4 80.1a.54 .54 0 0 0 .5 .6 .54 .54 0 0 0 .6-.6l-.6 3.5zM148.9 93.6l.6 3.5a.54 .54 0 0 0-.6-.5 .54 .54 0 0 0-.5 .5zM156.4 312.2a.54 .54 0 0 0 .5 .5 .54 .54 0 0 0 .6-.5l-.6 3.5zM156.9 320.7l.6 3.5a.54 .54 0 0 0-.6-.5 .54 .54 0 0 0-.5 .5zM148.4 312.2a.54 .54 0 0 0 .5 .5 .54 .54 0 0 0 .6-.5l-.6 3.5zM148.9 323.5l.6 3.5a.54 .54 0 0 0-.6-.5 .54 .54 0 0 0-.5 .5zM304.5 390.6l.5 3.5a.54 .54 0 0 0-.5-.5 .54 .54 0 0 0-.6 .5zM303.9 461.7a.54 .54 0 0 0 .6 .5 .54 .54 0 0 0 .5-.5l-.5 3.5zM358.3 74.3a.54 .54 0 0 0 .6 .5 .54 .54 0 0 0 .5-.5l-.5 3.5zM358.9 93.4l.5 3.5a.54 .54 0 0 0-.5-.5 .54 .54 0 0 0-.6 .5z"/>
<path d="M308.4 246.8a.54 .54 0 0 0 .5 .6 .54 .54 0 0 0 .6-.6l-.6 3.5zM308.9 175.3l.6 3.5a.54 .54 0 0 0-.6-.5 .54 .54 0 0 0-.5 .5z"/>
<path d="M195.9 155.3l3.5-.5a.54 .54 0 0 0-.5 .5 .54 .54 0 0 0 .5 .6zM234.4 154.8l3.5 .5-3.5 .6a.54 .54 0 0 0 .5-.6 .54 .54 0 0 0-.5-.5z"/>
<path d="M192.9 103.6l3.5-.5a.54 .54 0 0 0-.5 .5 .54 .54 0 0 0 .5 .6zM237.4 103.1l3.5 .5-3.5 .6a.54 .54 0 0 0 .5-.6 .54 .54 0 0 0-.5-.5z"/>
</g>
<g fill="none" stroke="#000" stroke-width=".36">
<path d="M331.9 77.4l-14.2 .1 .3 3.7 1 3.7 1.6 3.3 2.1 2.9 2.4 2.3h6.8M331.9 77.4h3.9M331.9 77.4v16M332.9 77.4v-4h16v20h-13M335.8 77.4a2.05 2.05 0 0 1 3.2-1.3 2.05 2.05 0 0 1 0 3.4 2.05 2.05 0 0 1-3.1-1.3M335.8 77.4h.1M335.9 77.4v16M336 77.4h3.9M173.4 85.6h.1M173.4 93.6h2M173.4 85.6v8M173.4 85.6h2"/>
<path d="M173.4 85.6a1.03 1.03 0 0 0-1.5-.6 1.03 1.03 0 0 0-.1 1.7 1.03 1.03 0 0 0 1.6-.6M174.9 85.6v-2h-8v10h6.5M175.4 85.6v8M175.4 85.6h83M175.4 93.6h83M258.4 85.6h2M258.4 93.6h2M258.4 85.6v8M258.9 85.6v-2h8v10h-6.5M260.4 85.6a1.03 1.03 0 0 1 1.6-.6 1.03 1.03 0 0 1 0 1.7 1.03 1.03 0 0 1-1.6-.6M260.4 85.6h.1M260.4 85.6v8"/>
<path d="M260.5 85.6h1.9M331.9 93.4h4M105 169.3v2M105 169.3v-4h8v4M105 169.3h8M105 178v69.6M110.5 169.3a1.03 1.03 0 0 1-.6-1.5 1.03 1.03 0 0 1 1.7 0 1.03 1.03 0 0 1-.6 1.5M113 169.3v2M113 171.3h-10v6.7h10M113 171.3v83M166.9 178h13a2 2 0 0 0 2-2v-3.7a2 2 0 0 1 2-2h4a2.23 2.23 0 0 1 2 3h6v-4a2.01 2.01 0 0 1 2-2h38a2.01 2.01 0 0 1 2 2v4h6a2.26 2.26 0 0 1 2-3h4a2 2 0 0 1 2 2v9a2.01 2.01 0 0 0 2 2h4.5a2.01 2.01 0 0 1 2 2v55a2 2 0 0 1-2 2h-4.5a2.01 2.01 0 0 0-2 2v9a2.01 2.01 0 0 1-2 2h-4a2.24 2.24 0 0 1-2-3h-6v4a2.01 2.01 0 0 1-2 2h-38a2.01 2.01 0 0 1-2-2v-4h-6a2.26 2.26 0 0 1-2 3h-4a2.01 2.01 0 0 1-2-2v-3.7a2 2 0 0 0-2-2h-13M170.9 178a2 2 0 0 0-2 2v65.6a2 2 0 0 0 2 2"/>
<path d="M173.4 171.3a1.99 1.99 0 0 0 2-2v-4h83v4a1.99 1.99 0 0 0 2 2M174.9 178v-6.7h-8v83h8v-6.7M196.4 177.1a7 7 0 0 1 4.7-1.8h31.7a7 7 0 0 1 6.4 4.3 7 7 0 0 1-1.3 7.6l-15.9 16.7a7 7 0 0 1-10.1 0l-15.9-16.7a7 7 0 0 1 .4-10.1zM258.9 171.3h8v6.7h-8zM260.4 178v3.6M262.4 178v3.6M262.6 178v69.6M337.4 169.3v2M337.4 171.3h10v6.7h-2v69.6h2v6.7h-10M337.4 169.3v-4h8v4M337.4 171.3v83M337.4 169.3h8"/>
<path d="M339.4 169.3a1.02 1.02 0 0 1-.6-1.5 1.02 1.02 0 0 1 1.7 0 1.02 1.02 0 0 1-.7 1.5M345.4 169.3v2M181.2 192.3a7 7 0 0 1 10-.4l16.8 15.9a7 7 0 0 1 0 10.1l-16.8 15.9a7 7 0 0 1-7.5 1.3 7 7 0 0 1-4.3-6.4v-31.7a7 7 0 0 1 1.8-4.7zM260.4 181.6h2M260.4 181.6l1 .5 1-.5M225.9 207.8l16.7-15.9a7 7 0 0 1 7.6-1.4 7 7 0 0 1 4.2 6.5v31.7a7 7 0 0 1-4.2 6.4 7 7 0 0 1-7.6-1.3l-16.7-15.9a7 7 0 0 1 0-10.1zM211.9 221.8a7 7 0 0 1 10.1 0l15.9 16.7a7 7 0 0 1 1.3 7.6 7 7 0 0 1-6.4 4.2h-31.7a7 7 0 0 1-6.5-4.2 7 7 0 0 1 1.4-7.6zM105 254.3v2M105 256.3v4h8v-4M105 256.3h8M110.5 256.3a1.03 1.03 0 0 0-.6 1.6 1.03 1.03 0 0 0 1.7 0 1.03 1.03 0 0 0-.6-1.6M113 254.3v2"/>
<path d="M113 247.6h-10v6.7h10M173.4 254.3a2 2 0 0 1 2 2v4h83v-4a2 2 0 0 1 2-2M258.9 247.6h8v6.7h-8zM260.4 244.1h2M260.4 244.1l1.1-.5 .9 .5M260.4 244.1v3.5M262.4 244.1v3.5M337.4 254.3v2M337.4 256.3v4h8v-4M337.4 256.3h8M339.4 256.3a1.03 1.03 0 0 0-.6 1.6 1.03 1.03 0 0 0 1.7 0 1.03 1.03 0 0 0-.7-1.6M345.4 254.3v2"/>
<path d="M173.4 315.7h2M173.4 315.7h-6.5v10h8v-2M173.4 315.7v8M175.4 315.7v8M175.4 315.7h83M258.4 315.7h2M258.4 315.7v8M260.4 315.7h6.5v10h-8v-2M260.4 315.7v8M173.4 323.2a1.03 1.03 0 0 0-1.6-.6 1.03 1.03 0 0 0 .1 1.7 1.03 1.03 0 0 0 1.5-.6M173.4 323.7h.1M173.4 323.7h2"/>
<path d="M175.4 323.7h83M258.4 323.7h2M260.4 323.7h.1M260.4 323.2a1.03 1.03 0 0 1 1.6-.6 1.03 1.03 0 0 1 0 1.7 1.03 1.03 0 0 1-1.6-.6M260.5 323.7h1.9M166.9 386.4h6.5a1.99 1.99 0 0 0 2-2v-4h83v4a1.99 1.99 0 0 0 2 2h6.5v6.7h-4.3v69.6h4.3v6.7h-6.5a1.99 1.99 0 0 0-2 2v4h-83v-4a1.99 1.99 0 0 0-2-2h-6.5zM196.4 392.2a7 7 0 0 1 4.7-1.8h31.7a7 7 0 0 1 6.4 4.3 7 7 0 0 1-1.3 7.5l-15.9 16.8a7 7 0 0 1-10.1 0l-15.9-16.8a7 7 0 0 1 .4-10zM181.2 407.4a7 7 0 0 1 10.1-.4l16.7 15.9a7 7 0 0 1 0 10.1l-16.7 15.9a7 7 0 0 1-7.6 1.3 7 7 0 0 1-4.3-6.4v-31.7a7 7 0 0 1 1.8-4.7zM211.9 436.9a7 7 0 0 1 10.1 0l15.9 16.7a7 7 0 0 1 1.3 7.6 7 7 0 0 1-6.4 4.2h-31.7a7 7 0 0 1-6.5-4.2 7 7 0 0 1 1.4-7.6zM225.9 422.9l16.7-15.9a7 7 0 0 1 7.6-1.4 7 7 0 0 1 4.2 6.5v31.7a7 7 0 0 1-4.2 6.4 7 7 0 0 1-7.6-1.3l-16.7-15.9a7 7 0 0 1 0-10.1zM166.9 512l.6-.6 2.3 2.2M166.9 515.2l2 2"/>
<path d="M166.9 519.4h2M168.9 514.5l-2 2M168.9 519l-.4 .4M169.5 513.9l2.5-2.5 2.5 2.5M170.9 513.9v5.5h-2M173.4 518.9v.5M173.4 519.4h.1M176.5 511.4l-2.5 2.5M177.6 512.5l1.4 1.4M179.4 512.9l-.9 1M179.4 513.9h11.8M179.4 511.4h11.8"/>
<path d="M179.4 511.4h-12.5v10h8v-2h5M179.4 513.9h-10.5v5.5M179.4 511.4v2.5M179.9 519.4h2M179.9 513.9v5.5M181.9 519.4h2M181.9 513.9v5.5M183.9 519.4h4M183.9 513.9v5.5M187.9 519.4h2M187.9 513.9v5.5M189.9 513.9v5.5"/>
<path d="M189.9 519.4h6M191.2 511.4h16.8M191.2 513.9h16.8M191.2 511.4v2.5M195.9 519.4h2M195.9 513.9v5.5M197.9 519.4h38M197.9 513.9v5.5M208 513.9h2.1M208 511.4h2.1M208 511.4v2.5M210.1 513.5l.4 .4"/>
<path d="M210.1 511.4h4.3M210.1 513.9h4.3M210.1 511.4v2.5M212.4 511.4l-2.3 2.3M213.6 512.5l.8 .9M214.4 513.9h5M214.4 511.4h5M214.4 511.4v2.5M219.4 513.4l2-2 2.3 2.2M219.4 511.4h4.3M219.4 513.9h4.3M219.4 511.4v2.5"/>
<path d="M223.7 513.5l-.3 .4M223.7 513.9h2.2M223.7 511.4h2.2M223.7 511.4v2.5M225.9 511.4h16.7M225.9 513.9h16.7M225.9 511.4v2.5M235.9 519.4h2M235.9 513.9v5.5M237.9 513.9v5.5M237.9 519.4h6M242.6 513.9h11.8"/>
<path d="M242.6 511.4h11.8M242.6 511.4v2.5M243.9 519.4h2M243.9 513.9v5.5M245.9 519.4h4M245.9 513.9v5.5M249.9 519.4h2M249.9 513.9v5.5M251.9 519.4h2M251.9 513.9v5.5M253.9 519.4h4.5M253.9 513.9v5.5"/>
<path d="M254.4 511.4h12.5v10h-8v-2M254.4 513.9h6v5.5M254.4 511.4v2.5M258.4 519.4h2M258.4 513.9v5.5M259.6 513.6l-2.3-2.2-2.5 2.5M260.4 519.4a1.03 1.03 0 0 0 1 .8 1.03 1.03 0 0 0 1-.8M260.4 518.9l.4 .5M262.6 512.2l-.8-.8-2.5 2.5M262.6 515.1l-2.2 2.2M262.6 511.4v8h-2.2"/>
<circle cx="179.6" cy="88.6" r="1.03"/>
<circle cx="192.9" cy="88.6" r="1.25"/>
<circle cx="240.9" cy="88.6" r="1.25"/>
<circle cx="254.2" cy="88.6" r="1.02"/>
<circle cx="323.5" cy="83.4" r="2.05"/>
<circle cx="108" cy="175.5" r="1.02"/>
<circle cx="179.9" cy="179.3" r="1.25"/>
<circle cx="253.9" cy="179.3" r="1.25"/>
<circle cx="342.4" cy="175.5" r="1.02"/>
<circle cx="108" cy="181" r=".28"/>
<circle cx="108" cy="181" r="1.02"/>
<circle cx="216.9" cy="212.8" r="2.5"/>
<circle cx="108" cy="250.1" r="1.02"/>
<circle cx="108" cy="244.6" r="1.02"/>
<circle cx="108" cy="244.6" r=".28"/>
<circle cx="179.9" cy="246.3" r="1.25"/>
<circle cx="253.9" cy="246.3" r="1.25"/>
<circle cx="342.4" cy="250.1" r="1.02"/>
<circle cx="179.6" cy="320.7" r="1.03"/>
<circle cx="192.9" cy="320.7" r="1.25"/>
<circle cx="240.9" cy="320.7" r="1.25"/>
<circle cx="254.2" cy="320.7" r="1.02"/>
<circle cx="170.9" cy="390.6" r="1.02"/>
<circle cx="179.9" cy="394.4" r="1.25"/>
<circle cx="253.9" cy="394.4" r="1.25"/>
<circle cx="262.9" cy="390.6" r="1.02"/>
<circle cx="216.9" cy="427.9" r="2.5"/>
<circle cx="170.9" cy="465.2" r="1.03"/>
<circle cx="179.9" cy="461.4" r="1.25"/>
<circle cx="253.9" cy="461.4" r="1.25"/>
<circle cx="262.9" cy="465.2" r="1.03"/>
<circle cx="172.4" cy="519.2" r="1.02"/>
<circle cx="192.9" cy="516.4" r="1.25"/>
<circle cx="240.9" cy="516.4" r="1.25"/>
</g>
<text font-size="11.2" x="304.1" y="544.2">BY.ФДБИ 955.01.02.00</text>
<g font-size="10.9">
<text x="316.1" y="53.5">D (2 : 1)</text>
<text x="258.5" y="71">D</text>
<text x="149.1" y="432">А</text>
<text x="278.4" y="432">А</text>
<text x="135.7" y="507.9">А-А</text>
</g>
<text font-size="8" x="302.3" y="562.8">Верхняя сторона</text>
<text font-size="6.9" x="409.8" y="71.4" transform="rotate(-90 409.8 71.4)">BY.ФДБИ 955.01.02.00</text>
<g font-size="5.6">
<text x="383.4" y="562.8">57.01</text>
<text x="385.9" y="582.8">БГУ</text>
</g>
<g font-size="5.4" fill="#808080">
<text x="254.7" y="63.5">2 отв. M3</text>
<text x="213.6" y="72.4">100</text>
<text x="357.6" y="89.9" transform="rotate(-90 357.6 89.9)">7,80</text>
<text x="364.5" y="86.8" transform="rotate(-90 364.5 86.8)">8</text>
<text x="147.7" y="90.7" transform="rotate(-90 147.7 90.7)">10</text>
<text x="155.7" y="90.9" transform="rotate(-90 155.7 90.9)">8</text>
<text x="275.7" y="92.4" transform="rotate(-90 275.7 92.4)">5</text>
<text x="214.3" y="102.4">48</text>
<text x="211.2" y="110.4">74,60</text>
<text x="214.5" y="118.4">89</text>
<text x="272.1" y="118.4">4 отв. M2.5х8-9,5</text>
<text x="213.6" y="135.6">100</text>
<text x="156.6" y="142">R2</text>
<text x="252.2" y="142">23</text>
<text x="214.5" y="146.1">83</text>
<text x="338.7" y="146.1">5</text>
<text x="62.2" y="154.7">6отв. M2.5х8-9,5</text>
<text x="154.2" y="154.1">R2</text>
<text x="214.3" y="154.1">42</text>
<text x="252.5" y="154.1">15</text>
<text x="322.1" y="154.1">2,20</text>
<text x="149.8" y="170.4" transform="rotate(-90 149.8 170.4)">8</text>
<text x="158" y="169.4" transform="rotate(-90 158 169.4)">6</text>
<text x="283.7" y="169.1" transform="rotate(-90 283.7 169.1)">5</text>
<text x="139.7" y="176.9" transform="rotate(-90 139.7 176.9)">12,70</text>
<text x="291.7" y="176.4" transform="rotate(-90 291.7 176.4)">18</text>
<text x="190" y="186.8">5</text>
<text x="243.1" y="188.6">R2</text>
<text x="75.7" y="215.3" transform="rotate(-90 75.7 215.3)">89</text>
<text x="160.1" y="214.9" transform="rotate(-90 160.1 214.9)">61</text>
<text x="232.3" y="215.7">R7</text>
<text x="307.7" y="215.3" transform="rotate(-90 307.7 215.3)">75</text>
<text x="364.2" y="215.3" transform="rotate(-90 364.2 215.3)">89</text>
<text x="83.7" y="218.5" transform="rotate(-90 83.7 218.5)">74,60</text>
<text x="91.7" y="218.4" transform="rotate(-90 91.7 218.4)">63,60</text>
<text x="275.7" y="218.4" transform="rotate(-90 275.7 218.4)">27,59</text>
<text x="283.7" y="218.2" transform="rotate(-90 283.7 218.2)">31,74</text>
<text x="356.2" y="218.5" transform="rotate(-90 356.2 218.5)">74,60</text>
<text x="160.1" y="262.7">2</text>
<text x="119.7" y="269.1">2,20</text>
<text x="211.4" y="269.1">27,59</text>
<text x="273.7" y="269.1">4,30</text>
<text x="359.8" y="267.7">4 овт. M2.5х8-9,5</text>
<text x="109.2" y="277.1">5</text>
<text x="212.2" y="277.1">31,74</text>
<text x="189.5" y="285.1">50</text>
<text x="214.8" y="293.1">61</text>
<text x="214.5" y="301.1">75</text>
<text x="147.7" y="308.9" transform="rotate(-90 147.7 308.9)">7,80</text>
<text x="257.3" y="310">2 отв. М3</text>
<text x="155.7" y="319.4" transform="rotate(-90 155.7 319.4)">5</text>
<text x="214.3" y="334.4">48</text>
<text x="276.1" y="336.9">4 отв. M2.5х8-9,5</text>
<text x="211.2" y="342.4">74,60</text>
<text x="214.5" y="350.4">89</text>
<text x="213.6" y="361.2">100</text>
<text x="214.5" y="369.2">83</text>
<text x="276.8" y="370">4отв.</text>
<text x="297.1" y="370">2,50</text>
<text x="276.3" y="376">4отв. M2.5</text>
<text x="286.8" y="429.7" transform="rotate(-90 286.8 429.7)">67</text>
<text x="311.2" y="429.7" transform="rotate(-90 311.2 429.7)">83</text>
<text x="294.6" y="432.8" transform="rotate(-90 294.6 432.8)">69,60</text>
<text x="303.2" y="433" transform="rotate(-90 303.2 433)">74,60</text>
<text x="214.3" y="484.2">74</text>
<text x="214.5" y="492.2">92</text>
<text x="275.7" y="504.6" transform="rotate(-90 275.7 504.6)">2,50</text>
</g>
<text font-size="5.4" x="403.9" y="562.8">1:1</text>
<text font-size="5.1" x="310.3" y="583.2">Д16Т ГОСТ 4784-2019</text>
<text font-size="4.9" x="365.7" y="562.6">О</text>
<g font-size="4">
<text x="365.5" y="572.7">Лист 1</text>
<text x="385.5" y="572.7">Листов 1</text>
</g>
<g font-size="3.6">
<text x="11.6" y="343.3" transform="rotate(-90 11.6 343.3)">Перв. примен.</text>
<text x="11.6" y="400.2" transform="rotate(-90 11.6 400.2)">Справ. №</text>
<text x="11.6" y="472.1" transform="rotate(-90 11.6 472.1)">Подп. и дата</text>
<text x="11.6" y="502" transform="rotate(-90 11.6 502)">Инв. № дубл.</text>
<text x="11.6" y="527" transform="rotate(-90 11.6 527)">Взам. инв. №</text>
<text x="11.6" y="557.1" transform="rotate(-90 11.6 557.1)">Подп. и дата</text>
<text x="230.4" y="557.6">Изм.</text>
<text x="237.5" y="557.6">Лист</text>
<text x="250.9" y="557.6">№ докум.</text>
<text x="272.9" y="557.6">Подп.</text>
<text x="285.4" y="557.6">Дата</text>
<text x="368.4" y="552.6">Лит.</text>
<text x="383.4" y="552.6">Масса</text>
<text x="397.9" y="552.6">Масштаб</text>
<text x="230.5" y="562.6">Разраб.</text>
<text x="230.5" y="567.5">Пров.</text>
<text x="230.5" y="572.6">Т. контр.</text>
<text x="11.6" y="587" transform="rotate(-90 11.6 587)">Инв. № подл.</text>
<text x="230.5" y="587.6">Утв.</text>
<text x="230.5" y="582.6">Н. контр.</text>
<text x="321.5" y="592.6">Копировал</text>
<text x="380.7" y="592.6">Формат А2</text>
<text x="418.9" y="588.7" transform="rotate(-90 418.9 588.7)">Файл: TOP_sattelite_s</text>
</g>
<g font-size="3.5">
<text x="248.3" y="562.6">Суровцев</text>
<text x="247.7" y="567.7">Стецко</text>
<text x="247.4" y="587.7">Семенович</text>
<text x="247.9" y="582.8">Огурцов</text>
</g>
</svg>
